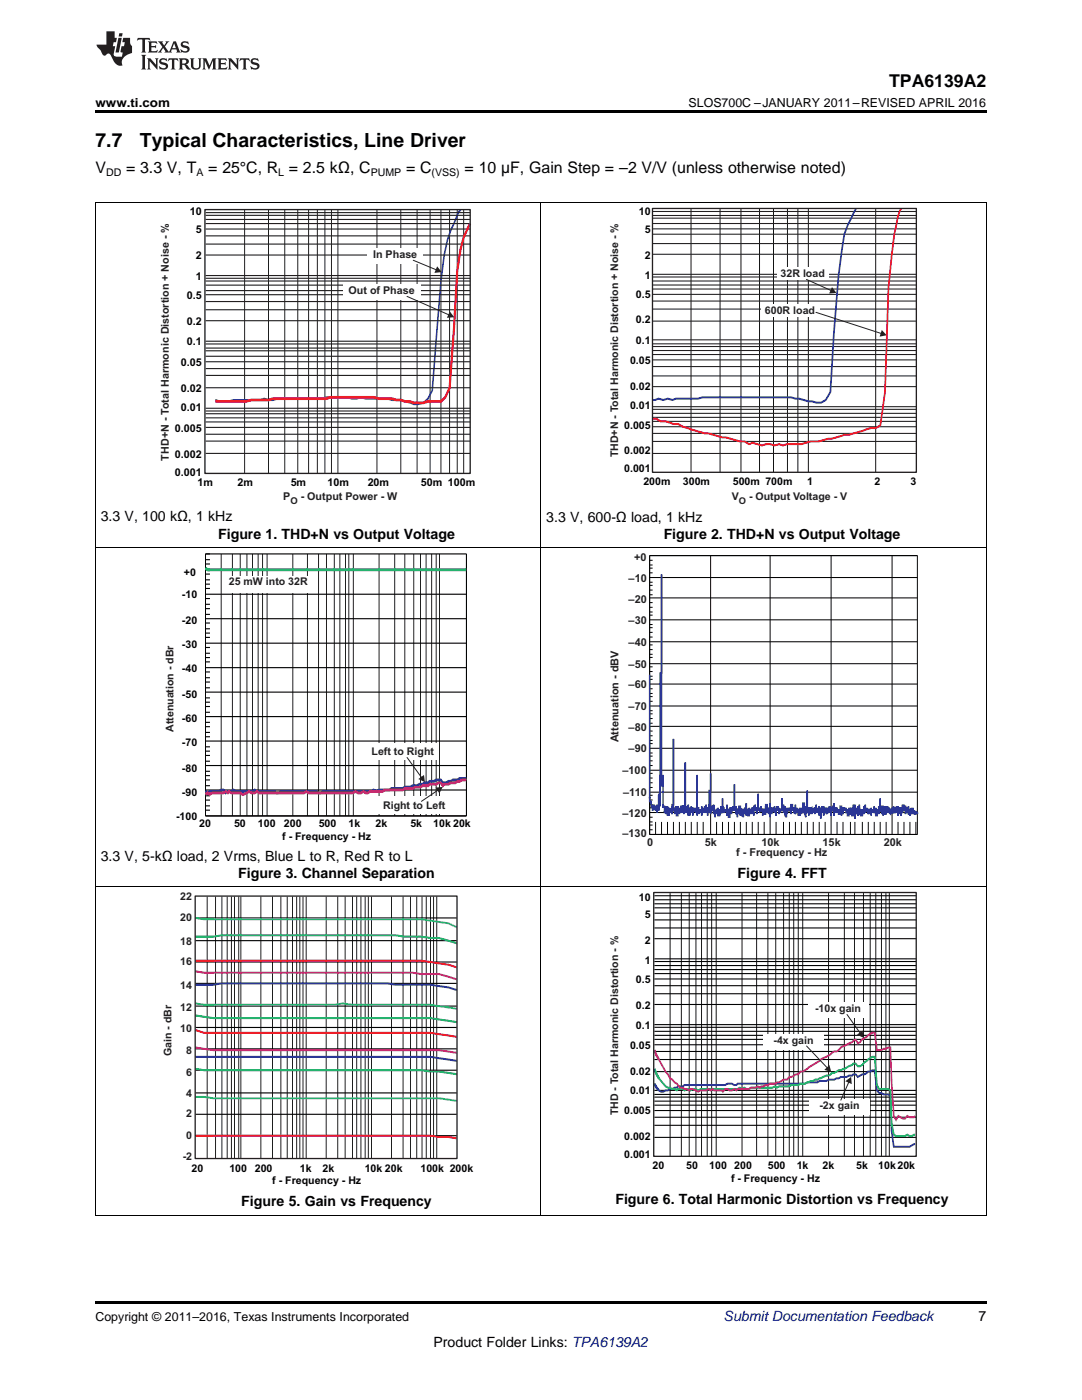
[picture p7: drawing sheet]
<svg xmlns="http://www.w3.org/2000/svg" width="216mm" height="279mm" viewBox="0 0 216 279" stroke-linecap="round" stroke-linejoin="round" font-family="sans-serif">
<path d="M19 259.7h177.8v.5h-177.8z" fill="#000"/>
<path d="M19.1 177v65.5M107.9 177v65.5M196.8 177v65.5M19 242.5h177.8" fill="none" stroke="#000" stroke-width=".2"/>
<g fill="none" stroke="#010202" stroke-width=".2">
<path d="M41.3 178.9v52.3M43 178.9v52.3M44.3 178.9v52.3M45.3 178.9v52.3M46.2 178.9v52.3M46.8 178.9v52.3M47.6 178.9v52.3M48.1 178.9v52.3M52.1 178.9v52.3M54.4 178.9v52.3M56 178.9v52.3M57.3 178.9v52.3"/>
<path d="M58.4 178.9v52.3M59.2 178.9v52.3M59.8 178.9v52.3M60.5 178.9v52.3M61.1 178.9v52.3M65.1 178.9v52.3M67.4 178.9v52.3M68.9 178.9v52.3M70.3 178.9v52.3M71.2 178.9v52.3M72 178.9v52.3M72.9 178.9v52.3"/>
<path d="M73.5 178.9v52.3M74.1 178.9v52.3M78.1 178.9v52.3M80.4 178.9v52.3M81.9 178.9v52.3M83.2 178.9v52.3M84.2 178.9v52.3M85 178.9v52.3M85.9 178.9v52.3M86.5 178.9v52.3M87.2 178.9v52.3M130.6 179.6h52.2"/>
<path d="M130.6 178.8h52.2M133.7 178.2v52.5M136 178.2v52.5M137.5 178.2v52.5M138.9 178.2v52.5M140 178.2v52.5M141.1 178.2v52.5M142 178.2v52.5M142.9 178.2v52.5M148.1 178.2v52.5M151 178.2v52.5M153.2 178.2v52.5"/>
<path d="M154.8 178.2v52.5M156.4 178.2v52.5M157.5 178.2v52.5M158.4 178.2v52.5M159.3 178.2v52.5M160.2 178.2v52.5M165.3 178.2v52.5M168.5 178.2v52.5M170.5 178.2v52.5M172.3 178.2v52.5M173.6 178.2v52.5M174.8 178.2v52.5"/>
<path d="M175.9 178.2v52.5M176.8 178.2v52.5M177.4 178.2v52.5M39 196.3h52.1M39 192h52.1M39 187.7h52.1M39 183.2h52.1M130.6 198.3h52.2M130.6 196.7h52.2M130.6 195.4h52.2M130.6 194.3h52.2M130.6 193.5h52.2"/>
<path d="M130.6 192.7h52.2M130.6 191.9h52.2M130.6 191.4h52.2M130.6 187.3h52.2M130.6 185.2h52.2M130.6 183.6h52.2M130.6 182.2h52.2M130.6 181.2h52.2M130.6 180.4h52.2M39 218.1h52.1M39 213.6h52.1M39 209.3h52.1"/>
<path d="M39 205.1h52.1M39 200.8h52.1M130.6 219.8h52.2M130.6 219h52.2M130.6 218.4h52.2M130.6 217.6h52.2M130.6 213.9h52.2M130.6 211.5h52.2M130.6 209.8h52.2M130.6 208.5h52.2M130.6 207.4h52.2M130.6 206.6h52.2"/>
<path d="M130.6 205.8h52.2M130.6 205h52.2M130.6 204.5h52.2M130.6 200.5h52.2M39 226.6h52.1M39 222.4h52.1M130.6 227h52.2M130.6 224.6h52.2M130.6 223h52.2M130.6 221.6h52.2M130.6 220.6h52.2"/>
</g>
<path d="M39 183.2l1.7 .3h1.9M39 200.3l1.7 .2h1.9M39 218.9h1.7l1.9 .3" fill="none" stroke="#30beb9" stroke-width=".24"/>
<path d="M39 183.2l1.7 .3h43.3l5.5 .8 1.6 .8M39 200.3l1.7 .2h26.1l1.6-.2 1.9 .2h15.6l5.2 .8M39 218.9h1.7l1.9 .3h45l3.5 .5" fill="none" stroke="#30beb9" stroke-width=".35"/>
<path d="M39 186.9h3.6M39 202.7l3.6 .5M39 213.3l1.7 .3h1.9" fill="none" stroke="#1ab04b" stroke-width=".24"/>
<path d="M39 186.9h3.6l1.7-.2h34.7l1.6 .2h3.4l1.9 .3h1.7l3.5 1.1M39 202.7l3.6 .5h43.3l5.2 .8M39 213.3l1.7 .3h43.3l1.9 .3h1.7l3.5 .5" fill="none" stroke="#1ab04b" stroke-width=".35"/>
<path d="M39 191.7h3.6M39 205.6l1.7 .5h1.9M39 226.6h3.6" fill="none" stroke="#ee1e28" stroke-width=".24"/>
<path d="M39 191.7h45l5.5 .8 1.6 .6M39 205.6l1.7 .5h45.2l5.2 .8M39 226.6h46.9l5.2 .6" fill="none" stroke="#ee1e28" stroke-width=".35"/>
<path d="M39 193.9l1.7 .2h1.9M39 209.1l3.6 .5" fill="none" stroke="#b6208b" stroke-width=".24"/>
<path d="M39 193.9l1.7 .2h41.6l1.7 .3h3.6l3.5 1.1M39 209.1l3.6 .5h45l3.5 .5" fill="none" stroke="#b6208b" stroke-width=".35"/>
<path d="M39 196.5h3.6M39 210.9h3.6" fill="none" stroke="#2b3695" stroke-width=".24"/>
<path d="M39 196.5h3.6l1.7-.2h33l1.7 .2h6.9l3.6 .6 1.6 .5M39 210.9h46.9l5.2 .8" fill="none" stroke="#2b3695" stroke-width=".35"/>
<path d="M38.9 178.8h52.3v52.4h-52.3zM130.4 178.1h52.4v52.7h-52.4z" fill="none" stroke="#231f20" stroke-width=".26"/>
<path d="M130.6 216.3l.9 1.3" fill="none" stroke="#2b3695" stroke-width=".49"/>
<path d="M130.6 213.3l.9 1.9" fill="none" stroke="#1ab04b" stroke-width=".49"/>
<path d="M130.6 209.6l.9 1.9" fill="none" stroke="#b6208b" stroke-width=".49"/>
<path d="M130.6 216.3l.9 1.3 .4 .3 1.4-.3 1.3-.5h.5l.2-.3h.9l.4-.3h8.1l.4-.2h.9l.5 .2h.4l.3-.2h13.4l.5-.3h2l.4-.3h1.4l.4-.2h1.2l1.3-.6h1.1l.5-.2h.6l.3-.3h.4l.5 .5 .9-.5h.4l.7-.5 1.3-.3 .5 4 .4 .5h.5l.4 .3h.9l.5 .3 .2 7 .4 3.2h3.2l1.1-.6" fill="none" stroke="#2b3695" stroke-width=".36"/>
<path d="M130.6 213.3a8.4 8.4 0 0 0 2.7 3.8l1.3 .2 .5 .3 .2-.3h.9l.4 .3 .5-.3h.4l.2 .3 .5-.3h.7l.4 .3 .5-.3h7.4l.4-.2 .5 .2 .4-.2 .5 .2h.4l.5-.2h4.2l.5-.3 .4 .3 .5-.3h2l.4-.3h1.4l.4-.2h.9l1.1-.6 1.4-.2 1.8-.8h.4l.7-.6h.5l.9-.5h.4l.7-.3 1.5-.8 .3-.2h.4l.5 .5h.4l1.4-1.1a2.36 2.36 0 0 1 1.5-.8l.5 5.6 .4 .8h1.8l.5 .3 .2 6.4 .4 2.5 .5 .2h1.8l.4-.2 .5 .2h.4l.7-.2" fill="none" stroke="#1ab04b" stroke-width=".36"/>
<path d="M130.6 209.6l2.2 4.3 .9 1.3 1.4 1.1 .6 .8 1.4 .2 .4 .3 .2-.3h.5l1.1 .6 .5-.3h1.1l.4-.3 .5 .3 .4-.3 .3 .3h1.5l.3 .3 .4-.6h.4l.5 .3h.4l.5-.3 .4 .3 .3-.3h2.2l.5-.2h.9l.4-.3 .5 .3 .2-.3 1.3-.3 .5-.2h.9l.4-.3h.5l.9-.5h.6l.5-.6h.4l.9-.5h.5l.4-.5a2.36 2.36 0 0 0 1.6-.8l5.2-3.3h.4l.5-.2 .9-.8 1.7-.8 .7-.6 .5 .8 .4-.2 .5-.6 .9-.5a2.36 2.36 0 0 1 1.5-.8l.5 3.5h.9l.4-.3 1.4-.3 .2 6.7 .4 7 .5 .8 .4-.8 .9 .5h.5l.4-.5 .5 .3h.9l.2-.3" fill="none" stroke="#b6208b" stroke-width=".36"/>
<g fill="#fff">
<path d="M161.5 219.4h12v3h-12z" fill-rule="evenodd"/>
<path d="M152.3 206.4h12.1v3h-12.1z" fill-rule="evenodd"/>
<path d="M161.2 200h12v3h-12z" fill-rule="evenodd"/>
</g>
<path d="M169.4 216l-1.6 3.6" fill="none" stroke="#231f20" stroke-width=".2"/>
<path d="M168.7 215.8l1.1-.9 .2 1.4z" fill="#231f20"/>
<path d="M160.9 208.8l4.2 4.3" fill="none" stroke="#231f20" stroke-width=".2"/>
<path d="M164.5 213.5l1-.9 .4 1.4z" fill="#231f20"/>
<path d="M169 202.5l2.6 3.7" fill="none" stroke="#231f20" stroke-width=".2"/>
<path d="M171 206.5l1.1-.8 .2 1.4z" fill="#231f20"/>
<path d="M19.1 109.4v67.6M107.9 109.4v67.6M196.8 109.4v67.6M19 177h177.8" fill="none" stroke="#000" stroke-width=".2"/>
<g fill="none" stroke="#010202" stroke-width=".2">
<path d="M41 110.5h52.1v52.3h-52.1zM41 119.5h.9M41 118.6h52.1M41 117.4h.9M41 116.6h.9M41 115.7h.9M41 114.6h.9M41 113.7h52.1M41 112.6h.9M41 111.7h.9M44.1 110.5v52.3M46.4 110.5v52.3"/>
<path d="M47.9 110.5v52.3M49.3 110.5v52.3M50.4 110.5v52.3M51.5 110.5v52.3M52.4 110.5v52.3M53.3 110.5v52.3M58.4 110.5v52.3M61.3 110.5v52.3M63.6 110.5v52.3M65.1 110.5v52.3M66.7 110.5v52.3M67.8 110.5v52.3"/>
<path d="M68.9 110.5v52.3M69.6 110.5v52.3M70.5 110.5v52.3M75.6 110.5v52.3M78.8 110.5v52.3M80.8 110.5v52.3M82.6 110.5v52.3M83.9 110.5v52.3M85 110.5v52.3M86.1 110.5v52.3M87 110.5v52.3M87.7 110.5v52.3"/>
<path d="M129.6 110.9h53.5v55.6h-53.5zM129.6 119.3h53.5M129.6 118.7h.6M129.6 117.8h.6M129.6 116.8h.6M129.6 116.2h.6M129.6 115.3h53.5M129.6 114.3h.6M129.6 113.4h.6M129.6 112.8h.6M129.6 111.8h.6M141.8 110.9v55.6"/>
<path d="M153.7 110.9v55.6M165.8 110.9v55.6M178 110.9v55.6M41 139.3h.9M41 138.1h52.1M41 137.3h.9M41 136.1h.9M41 135.3h.9M41 134.1h.9M41 133.2h52.1M41 132.1h.9M41 131.2h.9"/>
<path d="M41 130.4h.9M41 129.2h.9M41 128.4h52.1M41 127.2h.9M41 126.3h.9M41 125.5h.9M41 124.3h.9M41 123.5h52.1M41 122.6h.9M41 121.5h.9M41 120.6h.9M129.6 140h.6"/>
<path d="M129.6 139h.6M129.6 138.4h.6M129.6 137.5h.6M129.6 136.5h53.5M129.6 135.6h.6M129.6 135h.6M129.6 134h.6M129.6 133.1h.6M129.6 132.5h53.5M129.6 131.2h.6M129.6 130.6h.6M129.6 129.6h.6"/>
<path d="M129.6 128.7h.6M129.6 128.1h53.5M129.6 127.1h.6M129.6 126.2h.6M129.6 125.3h.6M129.6 124.6h.6M129.6 123.7h53.5M129.6 122.8h.6M129.6 122.1h.6M129.6 121.2h.6M129.6 120.3h.6M41 159.7h.9"/>
<path d="M41 152.8h52.1M41 158.8h.9M41 157.7h52.1M41 156.8h.9M41 155.7h.9M41 154.8h.9M41 153.9h.9M41 151.9h.9M41 150.8h.9M41 149.9h.9M41 149h.9M41 147.9h52.1"/>
<path d="M41 147h.9M41 146.2h.9M41 145h.9M41 144.2h.9M41 143h52.1M41 142.2h.9M41 141h.9M41 140.1h.9M129.6 159.7h.6M129.6 158.7h.6M129.6 158.1h53.5M129.6 157.2h.6"/>
<path d="M129.6 156.2h.6M129.6 155.3h.6M129.6 154.3h.6M129.6 153.7h53.5M129.6 152.8h.6M129.6 151.8h.6M129.6 150.9h.6M129.6 150.3h.6M129.6 149.3h53.5M129.6 148.4h.6M129.6 147.8h.6M129.6 146.8h.6"/>
<path d="M129.6 145.9h.6M129.6 145h53.5M129.6 144.3h.6M129.6 143.4h.6M129.6 142.5h.6M129.6 141.8h.6M129.6 140.9h53.5M41 161.7h.9M41 160.8h.9M129.6 165.6h.6M129.6 164.7h.6M129.6 164h.6"/>
<path d="M129.6 163.1h.6M129.6 162.2h53.5M129.6 161.2h.6M129.6 160.6h.6M130.8 164v2.5M132 164v2.5M133.2 164v2.5M134.4 164v2.5M135.6 164v2.5M136.8 164v2.5M137.9 164v2.5M139.1 164v2.5"/>
<path d="M140.3 164v2.5M143 164v2.5M144.2 164v2.5M145.4 164v2.5M146.5 164v2.5M147.7 164v2.5M148.9 164v2.5M150.1 164v2.5M151.3 164v2.5M152.5 164v2.5M154.9 164v2.5M156.3 164v2.5"/>
<path d="M157.5 164v2.5M158.7 164v2.5M159.9 164v2.5M161.1 164v2.5M162.3 164v2.5M163.5 164v2.5M164.6 164v2.5M167 164v2.5M168.2 164v2.5M169.7 164v2.5M170.6 164v2.5M172.1 164v2.5"/>
<path d="M173.3 164v2.5M174.4 164v2.5M175.6 164v2.5M176.8 164v2.5M179.2 164v2.5M180.4 164v2.5M181.6 164v2.5M182.8 164v2.5"/>
</g>
<path d="M129.6 134.6v25.4h.3v.9h.3v.9v-1.2v.6h.3v-.3v.6v-.9v.9v-.3h.3v.3v-.6v.9v-.9v.3v-.3h.3v1.3v-1.6v.3h.3v.9v-3.1l.3-.6v-3.4v6.2v-26.6h.3v-19.7v42.2h.3v-2.1v6.5v-.6v.3h.3v1.3v-.4v.4h.3v.3v-1.6v.3h.3v1v-1.3v1.9v-1.3v.7h.3v-1v1.6v-1l.3-.3v.7v-.7l.3 .3v.7v-1.9h.3v-13.1v14.3v-.3v.3h.3v-.6v1.3v-1h.3v-.6v1.9h.3v-1.9v.9v-.3v.3h.3v.7v-1.3v.6h.3v-.6v1v-1.3h.3v1.3v-1.3h.3v1.6v-1.6h.3v1.3v-10v9.3h.2v.7v-1.3v.6h.3v1.3v-2.2v1.2v-.3v.3l.3-.3v-.3v1.6v-1.6v.6h.3v.4v-1.3v.6v-.3h.3v1.6v-1.3v.7v-.4h.3v-.6v.6v-.3v.3h.3v.4v-1v.3h.3v1.3v-8.1v6.8v-.3h.3v1.3v-.7h.3v-.3v.7v-.7v.7v-.4l.3-.3v-.6v1.9v-1h.3v-.6v1v-.7v.7v-.7h.3v.7v-1.3v.6h.3v-.3v.6v-1.2v1.6v-.7h.3v-.3v1.6v-1.6h.3v-.6v1.6v-4.4h.3v-3.5v8.2v-1.3v.3h.3v.3v-.9v.3v-.3h.3v1.6v-1.9v1.2h.3v1.3v-1.3h.3v.7v-1v.3v-.3v.3v-.3h.3v1.3v-1.6v1.6h.3v-1.3v1.3v-.6h.3v-1.3v1.3v-.4v.4v-.4v.4h.3v-2.9v2.9v-1v.3v-.3h.3v1v-.7v.7l.3-.4v-.3l.3 1v-.3v.6v-2.2v.9h.3v1.6h.3v-1.9h.3v1.3v-1.3v1v-.7h.2v.3v-.9v.6v-.6v.3h.3v-4.7v5.3v-.3h.3v1v-1.6v.6h.3v1.6v-1.6h.3v1v-1.6h.3v1.9v-1.3h.3v1.3h.3v-1v1.3v-1.6h.3v.3v-.6v1.3v-.7h.3v1v-2.5v1.2h.3v1.3h.3v-1.6v1.3l.3-1v1v-1h.3v-.3v1.3v-1.3v1h.3v.6v-1.9h.3v-.3v1.2v-.6v.6l.3-.3v1v-1.3h.3v.6v-3.4v3.1h.3v-.3v1v-1v.6h.3v-.9v.6h.3v1.3v-1.3h.3v1v-1v1h.3v-1.9h.3v1.6v-1v.6h.3v-.6v1.3v-1.3v.6h.3v.4v-.7v1.6v-2.8v.9h.3v1.3v-.7h.3v-.6v.6h.3v.4v-1.3v.9v-.3v.3h.3v1v-1.3h.3v-.6v.9v-.9v.9v-.3h.2v1v-1.3v.3h.3v.7v-.7h.3v-.6v.9v-2.5v2.2h.3v-.9v1.6v-1h.3v.3v-.6v1.9l.3 .3v-1.9v.3h.3v.3v-.6v.6h.3v-.6v.3v-.3v.3h.3v.3v-.9v1.6v-1.9h.3v1.2v-.6h.3v1h.3v.3v-1.9v1.9v-1.3v.3h.3v.7v-1v.3h.3v1.3v-1.3v.7v-.4h.3v1v-1.6v1.6v-1.3v.7h.3v-.7v1v-1.3v1h.3v-1.9h.3v1.9v-.4l.3 1.3v-2.2v1.3h.3v-4.4v4v-.3h.3v.7v-1v1.6v-1.6h.3v1.3v-1l.3-.3v1.3v-.7h.3v.4v-1v.6h.3v.7v-1.3h.3v.3v-.9v1.6v-.7h.3v-.3v1v-.4v.4v-.4h.3v-.9v1.9v-1.3h.3v-.3v2.2v-2.2v.6h.3v.4v-1.3v.6h.3v.7v-1.3v1.9v-.6h.2v-1v1v-.4h.3v.7v-1.3v1.3v-.3h.3v-1v.6v-.3h.3v-.6v1.3v-1.3v.3h.3v1.6v-1h.3v-.9h.3v-.6v2.5v-1.6h.3v1v-1l.3 .3v.7v-1v.6v-.6v.6h.3v.4v-.7v1h.3v-1.6h.3v1.9v-.6h.3v.3v-1.3h.3v.6v-.3v.3v-.3v.3v-.3h.3v.3v-.6v1h.3v-.7v1.3h.3v-1.6v1v-.4h.3v.7v-1.3v1.3h.3v-1.3v1.6v-.6v.6h.3v-2.2v.9h.3v.7v-1v2.2v-2.8v1.2h.3v.7v-1.3v1.3v-.3h.3v-.4v1v-1.9v.3h.3v.6v-1.2v1.9l.3-.3v-.7v1.3h.3v-1.3v1.3v-1h.3v-.3v1v-1.6v.9v-.3v.3v-.3h.3v-.9v1.6v-.4h.3v-.6v.6v-.3h.3v1v-1v.7h.3v-.4v.7v-1v.3v-.3h.2v1.3v-1.6v.6h.3v-.3v.7v-.4h.3v-.9v1.3h.3v.6v-1.6v1.6h.3v-1.3v1v-.7h.3v.7v-1.6v1.3v-.4h.3v-2.5v2.5h.3v.7v-1.6h.3v1.9v-1.3h.3v-.3v.6v-.9v1.6h.3v-1.6v.9v-.3v.3h.3v.4v-1.3v.6h.3v.3v-.6v1l.3 .3v-1v.7v-.7l.3-.3v1.3v-.7v.4h.3v-1.3v1.3h.3v-1h.3v.3v-.6v1.3v-1h.3v1.6v-1.9v.6v-.3v.3h.3v1v-1.3h.3v1.6v-.6h.3v-1.6v.3h.3v.3v-.6v1.2v-.9h.3v1.6v-1.6v.6h.3v.7v-1v1v-.7v.7h.3v-1.3v1.6h.3v-1v1.3v-1.3h.3v1v-1.3v.3h.3v-.3v1.3v-1v.3h.3v.7h.3v-.7v.7v-.3h.3v.3v-.3" fill="none" stroke="#2b3695" stroke-width=".3"/>
<path d="M41.9 113.7h-.4l-.5-.3 .5 .3h51.6" fill="none" stroke="#1ab04b" stroke-width=".51"/>
<path d="M93.1 155.4h-1.4l-.4 .3h-.9l-1.4 .5h-.6l-.5-.5h-.9l-.4 .2h-.9l-.2 .3h-.7l-.4 .3h-.7l-.5 .3h-.9l-.4 .3h-1.1l-.5 .3h-2.2l-.5 .3h-2l-.4 .3-.7-.3-.2 .3h-9.8l-.5 .2h-.4l-.5-.2h-7.1l-.5 .2h-.4l-.2-.2h-3.6l-.5-.3-.4 .3h-3.4l-.4-.3-.5 .3h-.6l-.5 .2-.4-.5h-.5l-.4 .3h-1.8l-.4 .2-.5-.2 .5 .2 .4-.2" fill="none" stroke="#2b3695" stroke-width=".51"/>
<path d="M93.1 155.7h-.9l-1.4 .5h-.9l-.4 .3h-.9l-.2 .3-.5-.6h-.4l-.5 .3h-1.3l-.2 .3h-1.1l-.5 .3h-1.1l-.5 .3h-1.5l-.5 .3h-3.5l-.5 .3h-2.5l-.4 .2h-.4l-.5-.2-.4 .2h-.7l-.5-.2-.4 .2h-8.9l-.5-.2-.4 .2h-9l-.4-.2-.5 .2h-.6l-.5-.2-1.3 .5-.5-.3h-1.8l-.4-.2-.2 .2-.5-.2-.4 .2h-2.3l-.4 .3-.4-.3-.5 .3 .5-.3 .4 .3" fill="none" stroke="#b6208b" stroke-width=".51"/>
<g fill="#fff">
<path d="M73.1 148.3h14.1v3.3h-14.1z" fill-rule="evenodd"/>
<path d="M75.4 159h14.3v3.4h-14.3z" fill-rule="evenodd"/>
</g>
<path d="M81.2 151.2l2.9 4" fill="none" stroke="#231f20" stroke-width=".2"/>
<path d="M83.5 155.5l1.1-.8 .2 1.4z" fill="#231f20"/>
<path d="M87.4 157.7l-3.3 2.2" fill="none" stroke="#231f20" stroke-width=".2"/>
<path d="M86.9 157.2l1.4-.1-.6 1.2z" fill="#231f20"/>
<path d="M44.8 114.9h17.4v3.3h-17.4z" fill-rule="evenodd" fill="#fff"/>
<path d="M19.1 40.4v69M107.9 40.4v69M196.8 40.4v69M19 109.3h177.8" fill="none" stroke="#000" stroke-width=".2"/>
<path d="M137.9 41.7v52.5M143.7 41.7v52.5M147.9 41.7v52.5M151.6 41.7v52.5M154.3 41.7v52.5M157.1 41.7v52.5M159.2 41.7v52.5M161.3 41.7v52.5M174.7 41.7v52.5" fill="none" stroke="#010202" stroke-width=".2"/>
<g fill="none" stroke="#231f20" stroke-width=".2">
<path d="M130.2 58.7h52.6M130.2 57.7h52.6M130.2 56.9h52.6M130.2 56.1h52.6M130.2 55.3h52.6M130.2 54.7h52.6M130.2 50.7h52.6M130.2 48.6h52.6M130.2 46.7h52.6M130.2 45.7h52.6M130.2 44.6h52.6M130.2 43.5h52.6"/>
<path d="M130.2 43h52.6M130.2 42.2h52.6M130.2 77.2h52.6M130.2 75h52.6M130.2 73.2h52.6M130.2 71.8h52.6M130.2 70.8h52.6M130.2 70h52.6M130.2 69.2h52.6M130.2 68.6h52.6M130.2 67.8h52.6M130.2 64.1h52.6"/>
<path d="M130.2 61.7h52.6M130.2 60.1h52.6M131.4 79.6l-.7 .2h-.5M130.2 83.6h.7l1 .5M130.2 90.5h52.6M130.2 88.1h52.6M130.2 86.5h52.6M130.2 85.2h52.6M130.2 84.1h52.6M130.2 83.3h52.6M130.2 82.5h52.6M130.2 81.7h52.6"/>
<path d="M130.2 81.2h52.6"/>
</g>
<path d="M179.8 41.7l-.2 .2a44.3 44.3 0 0 0-1.6 8.6l-.7 6.9-.7 20.8-.9 6.7-1 .5a10.2 10.2 0 0 0-3.4 .8l-1.9 .6h-.9l-2.6 .8h-.7l-1.8 .5h-1.6l-1.9 .5h-2.8l-.9 .3-.7-.3-.9 .3-1-.3h-.6l-1 .3-1.8-.5-.7 .2-1-.5h-.9l-6.2-1.6h-.7l-4.4-1.3-1-.6h-.9l-1.6-.5h-.9l-1-.5h-.7" fill="none" stroke="#ee1e28" stroke-width=".37"/>
<path d="M170.8 41.7l-.5 .8a17.9 17.9 0 0 0-2.3 7.2l-.7 5.3-.9 11.5-.7 11.7-.9 1.6-1 .6h-.9l-5.1-1.1h-17.6l-.9 .3h-4.4l-.7 .2-.9-.2-1 .2-.9-.2-.7 .2h-.5" fill="none" stroke="#2b3695" stroke-width=".37"/>
<path d="M130.2 41.6h52.6v52.7h-52.6z" fill="none" stroke="#231f20" stroke-width=".26"/>
<g fill="#fff">
<path d="M155 53.4h10.3v2.6h-10.3z" fill-rule="evenodd"/>
<path d="M151.8 60.7h11.7v2.6h-11.7z" fill-rule="evenodd"/>
</g>
<path d="M160.9 55.8l4.9 2.2" fill="none" stroke="#231f20" stroke-width=".2"/>
<path d="M166 57.3l.9 1.2-1.5 .1z" fill="#231f20"/>
<path d="M162.8 62.3l13 4.3" fill="none" stroke="#231f20" stroke-width=".2"/>
<path d="M175.9 65.9l1 1-1.4 .3z" fill="#231f20"/>
<g fill="none" stroke="#010202" stroke-width=".2">
<path d="M48.8 41.9v52.7M53.6 41.9v52.7M56.8 41.9v52.7M59.4 41.9v52.7M61.6 41.9v52.7M63.3 41.9v52.7M64.8 41.9v52.7M66.1 41.9v52.7M67.4 41.9v52.7M75.2 41.9v52.7M80 41.9v52.7M83.2 41.9v52.7"/>
<path d="M85.8 41.9v52.7M88 41.9v52.7M89.7 41.9v52.7M91.2 41.9v52.7M92.5 41.9v52.7"/>
</g>
<path d="M91.9 41.9l-.5 .5-.4 1.1a24.9 24.9 0 0 0-2.4 7.4l-.6 5.2-1.7 21.8-.9 1.7a2.8 2.8 0 0 1-3.5 .8l-1.9-.6h-1.8l-.8-.2h-4.3l-1.1-.3-.9 .3h-.9l-.8-.3h-4.4l-.8 .3h-8.9l-.9 .2h-.8l-.9-.2-.9 .2h-5.1l-1.1 .3h-1.8l-.8-.3" fill="none" stroke="#2b3695" stroke-width=".36"/>
<g fill="none" stroke="#231f20" stroke-width=".2">
<path d="M41 58.8h52.8M41 58h52.8M41 56.9h52.8M41 56.1h52.8M41 55.5h52.8M41 55h52.8M41 50.9h52.8M41 48.7h52.8M41 47.1h52.8M41 45.7h52.8M41 44.6h52.8M41 43.8h52.8"/>
<path d="M41 43h52.8M41 42.4h52.8M41 77.4h52.8M41 74.9h52.8M41 73.6h52.8M41 72.2h52.8M41 71.1h52.8M41 70h52.8M41 69.5h52.8M41 68.6h52.8M41 68.1h52.8M41 64h52.8"/>
<path d="M41 61.8h52.8M41 60.2h52.8M43 79.8l.8 .3h.9h-1.7M41 90.5h52.8M41 88h52.8M41 86.7h52.8M41 85.3h52.8M41 84.2h52.8M41 83.4h52.8M41 82.6h52.8M41 82h52.8M41 81.5h52.8"/>
</g>
<path d="M93.8 44.6l-1.3 2.7-.6 2.5-.7 4.4-1.5 23.2-.8 1.9-.9 .8h-2.6l-.9 .3h-1.9l-.9-.3h-.9l-2.6-.5h-2.5l-1.1-.3h-8.7l-.9 .3h-10.6l-.8 .2h-3.5l-1.1 .3h-6" fill="none" stroke="#ee1e28" stroke-width=".49"/>
<path d="M40.9 41.8h52.9v52.7h-52.9z" fill="none" stroke="#231f20" stroke-width=".27"/>
<g fill="#fff">
<path d="M73.3 49.4h11.1v3.2h-11.1z" fill-rule="evenodd"/>
<path d="M68.5 56.7h15.3v3.1h-15.3z" fill-rule="evenodd"/>
</g>
<path d="M82.5 51.9l4.6 1.9" fill="none" stroke="#231f20" stroke-width=".2"/>
<path d="M87.2 53.2l.9 1.1-1.4 .2z" fill="#231f20"/>
<path d="M81.2 59.1l8.4 3.7" fill="none" stroke="#231f20" stroke-width=".2"/>
<path d="M89.7 62.1l.9 1.2-1.4 .1z" fill="#231f20"/>
<path d="M19 40.4h177.8" fill="none" stroke="#000" stroke-width=".2"/>
<path d="M19 22h177.8v.5h-177.8z" fill="#000"/>
<g fill="#231f20">
<path d="M27.5 7.6l-.1 .5 .4-.2h.6v.1v2.1l-.2 .4h1l-.3-.4v-2.1l.1-.1h.5l.5 .2-.2-.5zM29.5 8.3l.2 .3v1.5l-.2 .4h1.8l.2-.6a1.04 1.04 0 0 1-1.3 .2v-.7h.6l.3 .2v-.6l-.3 .2h-.6v-.6l.8-.1 .4 .3-.2-.5zM31.5 8.3l.9 1.1-.9 1.1h.8l-.2-.2 .5-.7 .4 .7-.2 .2h1.5l-.1-.2 .1-.4h.9l.1 .4-.2 .2h1l-.3-.3-.7-1.9h-.5l-.9 2-.8-1 .9-1h-.8l.1 .3-.3 .5-.4-.6 .2-.2zM34.7 8.6l.4 1h-.7zM36.3 8.4a.63 .63 0 0 0-.2 .7 .63 .63 0 0 0 .6 .4l.6 .2 .1 .2a.75 .75 0 0 1-.7 .4 .75 .75 0 0 1-.6-.5l.1 .7 .1-.1a1.11 1.11 0 0 0 1.5-.6 1.13 1.13 0 0 0-1.2-.8l-.1-.4a1.04 1.04 0 0 1 1.2 .2l-.2-.5-.1 .1-.5-.2zM28.2 10.9l.2 .4v2.2l-.2 .4h1l-.3-.4v-2.2l.3-.4zM29.3 11.6l.3 .4v1.5l-.3 .4h.8l-.2-.4v-1.3l1.5 1.7v-1.9l.2-.4h-.7l.2 .4v.9l-1.1-1.3zM32 11.8a.62 .62 0 0 0-.2 .7 .62 .62 0 0 0 .6 .4l.6 .1 .1 .3a.76 .76 0 0 1-.7 .3 .76 .76 0 0 1-.6-.4l.1 .7 .1-.1a1.11 1.11 0 0 0 1.5-.6 1.13 1.13 0 0 0-1.2-.8l-.1-.4a1.04 1.04 0 0 1 1.2 .2l-.2-.6-.1 .1-.5-.1zM33.7 11.6l-.2 .6a.61 .61 0 0 1 .8-.3v1.6l-.2 .4h.9l-.2-.4v-1.6a.63 .63 0 0 1 .8 .3l-.2-.6zM35.6 11.6l.3 .4v1.5l-.3 .4h1l-.2-.2v-.8l.5 .2a.76 .76 0 0 0 1.2 .7l-1-1a.58 .58 0 0 0 .6-.5 .58 .58 0 0 0-.5-.6zM36.4 11.9h.1a.45 .45 0 0 1 .5 .1 .45 .45 0 0 1 .1 .5l-.7 .2zM37.9 11.6l.2 .2a2.17 2.17 0 0 0 .3 1.9 .99 .99 0 0 0 1.6-.6v-1.1l.2-.4h-.7l.2 .2a1.92 1.92 0 0 1-.2 1.8 .6 .6 0 0 1-.9-.5v-1.1l.2-.4zM40.4 11.6l.2 .4v1.5l-.2 .4h.7l-.2-.4v-1.4l.8 1.8 .8-1.8v1.4l-.2 .4h.9l-.2-.4v-1.5l.2-.4h-.8l-.6 1.5-.6-1.5zM43.4 11.6l.2 .4v1.5l-.2 .4h1.8l.2-.6a1.04 1.04 0 0 1-1.3 .1v-.6h.5l.4 .2v-.6l-.4 .2h-.5v-.7h.8l.3 .3-.1-.6zM45.5 11.6l.2 .4v1.5l-.2 .4h.7l-.2-.4v-1.3l1.5 1.7v-1.9l.2-.4h-.7l.2 .4v.9l-1.1-1.3zM47.9 11.6l-.1 .6a.61 .61 0 0 1 .8-.3v1.6l-.3 .4h1l-.3-.4 .1-1.6a.63 .63 0 0 1 .7 .3l-.1-.6zM50.2 11.8a.62 .62 0 0 0-.2 .7 .62 .62 0 0 0 .6 .4l.6 .1 .2 .3a.76 .76 0 0 1-.8 .3 .76 .76 0 0 1-.6-.4l.1 .7 .2-.1a1.11 1.11 0 0 0 1.5-.6 1.13 1.13 0 0 0-1.3-.8l-.1-.4a1.04 1.04 0 0 1 1.2 .2l-.1-.6-.2 .1-.5-.1z"/>
<path d="M21.2 6.3v2.6h-1.9l.1 .4 .7 .9a.91 .91 0 0 0 1 .8 .56 .56 0 0 1 .5-.3 .56 .56 0 0 1 .5 .3l.4 .8a1.53 1.53 0 0 0 1.9 1.2 1.54 1.54 0 0 1 1-2.1l.9-.3v-1.4a1.52 1.52 0 0 1-.3-1.6h-1.4l-.2 .8h.5l-.2 .8h-.4l-.2 1v.2l.4 .1-.2 .8a1.93 1.93 0 0 1-1.6-.3l.3-1.8h-.5l.2-.8h.4l.2-.8h-.4v-1.3zM23.6 7.6l-.6 2.9h.7l.6-2.9zM23.8 6.6l-.1 .7h.6l.2-.7z"/>
</g>
<g font-size="3.9">
<text x="19" y="29.3">7.7</text>
<text x="27.9" y="29.3">Typical Characteristics, Line Driver</text>
</g>
<text font-size="3.5" x="177.4" y="17.3">TPA6139A2</text>
<g font-size="3.2">
<text x="19" y="34.4">V</text>
<text x="25.2" y="34.4">= 3.3 V, T</text>
<text x="41.6" y="34.4">= 25°C, R = 2.5 kΩ, C</text>
<text x="81" y="34.4">= C</text>
<text x="92.7" y="34.4">= 10 µF, Gain Step = –2 V/V (unless otherwise noted)</text>
</g>
<g font-size="2.8">
<text x="20.1" y="104.1">3.3 V, 100 kΩ, 1 kHz</text>
<text x="43.5" y="107.6">Figure 1. THD+N vs Output Voltage</text>
<text x="109" y="104.1">3.3 V, 600-Ω load, 1 kHz</text>
<text x="132.4" y="107.6">Figure 2. THD+N vs Output Voltage</text>
<text x="20.1" y="171.7">3.3 V, 5-kΩ load, 2 Vrms, Blue L to R, Red R to L</text>
<text x="47.6" y="175.3">Figure 3. Channel Separation</text>
<text x="147.2" y="175.3">Figure 4. FFT</text>
<text x="48.2" y="240.8">Figure 5. Gain vs Frequency</text>
<text x="122.8" y="240.2">Figure 6. Total Harmonic Distortion vs Frequency</text>
<text x="195.3" y="263.6">7</text>
<text x="86.5" y="268.9">Product Folder Links: TPA6139A2</text>
</g>
<text font-size="2.8" fill="#0000c8" x="144.4" y="263.6">Submit Documentation Feedback</text>
<g font-size="2.5">
<text x="19" y="21.4">www.ti.com</text>
<text x="137.4" y="21.4">SLOS700C –JANUARY 2011–REVISED APRIL 2016</text>
<text x="19" y="263.6">Copyright © 2011–2016, Texas Instruments Incorporated</text>
</g>
<g font-size="2.2" fill="#231f20">
<text x="126.5" y="111.9">+0</text>
<text x="125.4" y="116.2">–10</text>
<text x="125.4" y="120.3">–20</text>
<text x="125.4" y="124.6">–30</text>
<text x="125.4" y="129">–40</text>
<text x="125.4" y="133.3">–50</text>
<text x="125.4" y="137.4">–60</text>
<text x="125.4" y="141.7">–70</text>
<text x="123.4" y="148.2" transform="rotate(-90 123.4 148.2)">Attenuation - dBV</text>
<text x="125.4" y="145.8">–80</text>
<text x="124.2" y="154.5">–100</text>
<text x="125.4" y="150.1">–90</text>
<text x="124.4" y="158.8">–110</text>
<text x="124.2" y="163">–120</text>
<text x="124.2" y="167.1">–130</text>
<text x="129.1" y="168.9">0</text>
<text x="140.7" y="168.9">5k</text>
<text x="146.9" y="170.8">f - Frequency - Hz</text>
<text x="151.9" y="168.9">10k</text>
<text x="164.1" y="168.9">15k</text>
<text x="176.3" y="168.9">20k</text>
</g>
<g font-size="2.1">
<text x="21.2" y="35.1">DD</text>
<text x="39.2" y="35.1">A</text>
<text x="55.5" y="35.1">L</text>
<text x="74" y="35.1">PUMP</text>
<text x="86.1" y="35.1">(VSS)</text>
</g>
<g font-size="2.1" fill="#010202">
<text x="37.9" y="43">10</text>
<text x="39" y="46.5">5</text>
<text x="127.5" y="43">10</text>
<text x="128.7" y="46.5">5</text>
<text x="39" y="51.7">2</text>
<text x="128.7" y="51.6">2</text>
<text x="37.3" y="59.6">0.5</text>
<text x="39" y="55.8">1</text>
<text x="126.9" y="59.4">0.5</text>
<text x="128.7" y="55.7">1</text>
<text x="37.3" y="64.8">0.2</text>
<text x="126.9" y="64.6">0.2</text>
<text x="37.3" y="68.9">0.1</text>
<text x="126.9" y="68.6">0.1</text>
<text x="36.1" y="73">0.05</text>
<text x="125.7" y="77.8">0.02</text>
<text x="125.7" y="72.6">0.05</text>
<text x="36.1" y="82">0.01</text>
<text x="36.1" y="78.2">0.02</text>
<text x="125.7" y="81.5">0.01</text>
<text x="34.9" y="86.1">0.005</text>
<text x="124.5" y="85.6">0.005</text>
<text x="34.9" y="94.9">0.001</text>
<text x="34.9" y="91.3">0.002</text>
<text x="124.5" y="94.3">0.001</text>
<text x="124.5" y="90.7">0.002</text>
<text x="39.4" y="97">1m</text>
<text x="47.4" y="97">2m</text>
<text x="58" y="97">5m</text>
<text x="65.4" y="97">10m</text>
<text x="73.4" y="97">20m</text>
<text x="84" y="97">50m 100m</text>
<text x="128.4" y="96.8">200m</text>
<text x="136.3" y="96.8">300m</text>
<text x="146.2" y="96.8">500m 700m</text>
<text x="161.1" y="96.8">1</text>
<text x="174.5" y="96.8">2</text>
<text x="181.7" y="96.8">3</text>
<text x="36.3" y="119.4">-10</text>
<text x="36.7" y="114.9">+0</text>
<text x="36.3" y="124.5">-20</text>
<text x="36.3" y="129.3">-30</text>
<text x="36.3" y="134.2">-40</text>
<text x="36.3" y="139.3">-50</text>
<text x="36.3" y="148.9">-70</text>
<text x="36.3" y="144.1">-60</text>
<text x="36.3" y="154.1">-80</text>
<text x="36.3" y="158.9">-90</text>
<text x="35.1" y="163.7">-100</text>
<text x="39.8" y="165.1">20</text>
<text x="46.7" y="165.1">50</text>
<text x="51.5" y="165.1">100</text>
<text x="56.3" y="167.7">f - Frequency - Hz</text>
<text x="56.6" y="165.1">200</text>
<text x="63.6" y="165.1">500</text>
<text x="69.6" y="165.1">1k</text>
<text x="74.9" y="165.1">2k</text>
<text x="81.9" y="165.1">5k</text>
<text x="86.5" y="165.1">10k 20k</text>
<text x="127.5" y="179.8">10</text>
<text x="128.7" y="183.3">5</text>
<text x="128.7" y="188.4">2</text>
<text x="126.9" y="196.2">0.5</text>
<text x="128.7" y="192.5">1</text>
<text x="126.9" y="201.4">0.2</text>
<text x="125.7" y="209.4">0.05</text>
<text x="126.9" y="205.4">0.1</text>
<text x="125.7" y="214.6">0.02</text>
<text x="125.7" y="218.3">0.01</text>
<text x="124.5" y="227.5">0.002</text>
<text x="124.5" y="222.4">0.005</text>
<text x="38.2" y="233.8">20</text>
<text x="45.8" y="233.8">100</text>
<text x="50.9" y="233.8">200</text>
<text x="59.9" y="233.8">1k</text>
<text x="64.3" y="233.8">2k</text>
<text x="72.8" y="233.8">10k 20k</text>
<text x="83.9" y="233.8">100k 200k</text>
<text x="124.5" y="231.1">0.001</text>
<text x="130.2" y="233.3">20</text>
<text x="136.9" y="233.3">50</text>
<text x="141.5" y="233.3">100 200</text>
<text x="153.2" y="233.3">500</text>
<text x="159" y="233.3">1k</text>
<text x="164.1" y="233.3">2k</text>
<text x="170.9" y="233.3">5k</text>
<text x="175.3" y="233.3">10k20k</text>
<text x="54.3" y="236.4">f - Frequency - Hz</text>
<text x="145.9" y="235.8">f - Frequency - Hz</text>
</g>
<g font-size="2.1" fill="#231f20">
<text x="74.4" y="51.4">In Phase</text>
<text x="69.5" y="58.6">Out of Phase</text>
<text x="155.8" y="55.3">32R load</text>
<text x="152.6" y="62.7">600R load</text>
<text x="33.7" y="91.9" transform="rotate(-90 33.7 91.9)">THD+N - Total Harmonic Distortion + Noise - %</text>
<text x="123.4" y="91.3" transform="rotate(-90 123.4 91.3)">THD+N - Total Harmonic Distortion + Noise - %</text>
<text x="56.5" y="99.7">P</text>
<text x="60" y="99.7">- Output Power - W</text>
<text x="146" y="99.8">V</text>
<text x="149.5" y="99.8">- Output Voltage - V</text>
<text x="45.7" y="116.8">25 mW into 32R</text>
<text x="34.6" y="146.1" transform="rotate(-90 34.6 146.1)">Attenuation - dBr</text>
<text x="74.1" y="150.6">Left to Right</text>
<text x="76.4" y="161.5">Right to Left</text>
<text x="36" y="179.7">22</text>
<text x="36" y="183.9">20</text>
<text x="36" y="188.7">18</text>
<text x="36" y="192.6">16</text>
<text x="36" y="197.3">14</text>
<text x="36" y="201.7">12</text>
<text x="162.6" y="201.9">-10x gain</text>
<text x="36" y="205.9">10</text>
<text x="154.3" y="208.3">-4x gain</text>
<text x="34.2" y="210.8" transform="rotate(-90 34.2 210.8)">Gain - dBr</text>
<text x="37.2" y="210.3">8</text>
<text x="37.2" y="214.7">6</text>
<text x="37.2" y="218.9">4</text>
<text x="163.5" y="221.3">-2x gain</text>
<text x="37.2" y="223">2</text>
<text x="37.2" y="227.4">0</text>
<text x="123.4" y="222.6" transform="rotate(-90 123.4 222.6)">THD - Total Harmonic Distortion - %</text>
<text x="36.5" y="231.5">-2</text>
</g>
<g font-size="1.9" fill="#231f20">
<text x="58" y="100.5">O</text>
<text x="147.4" y="100.5">O</text>
</g>
</svg>
